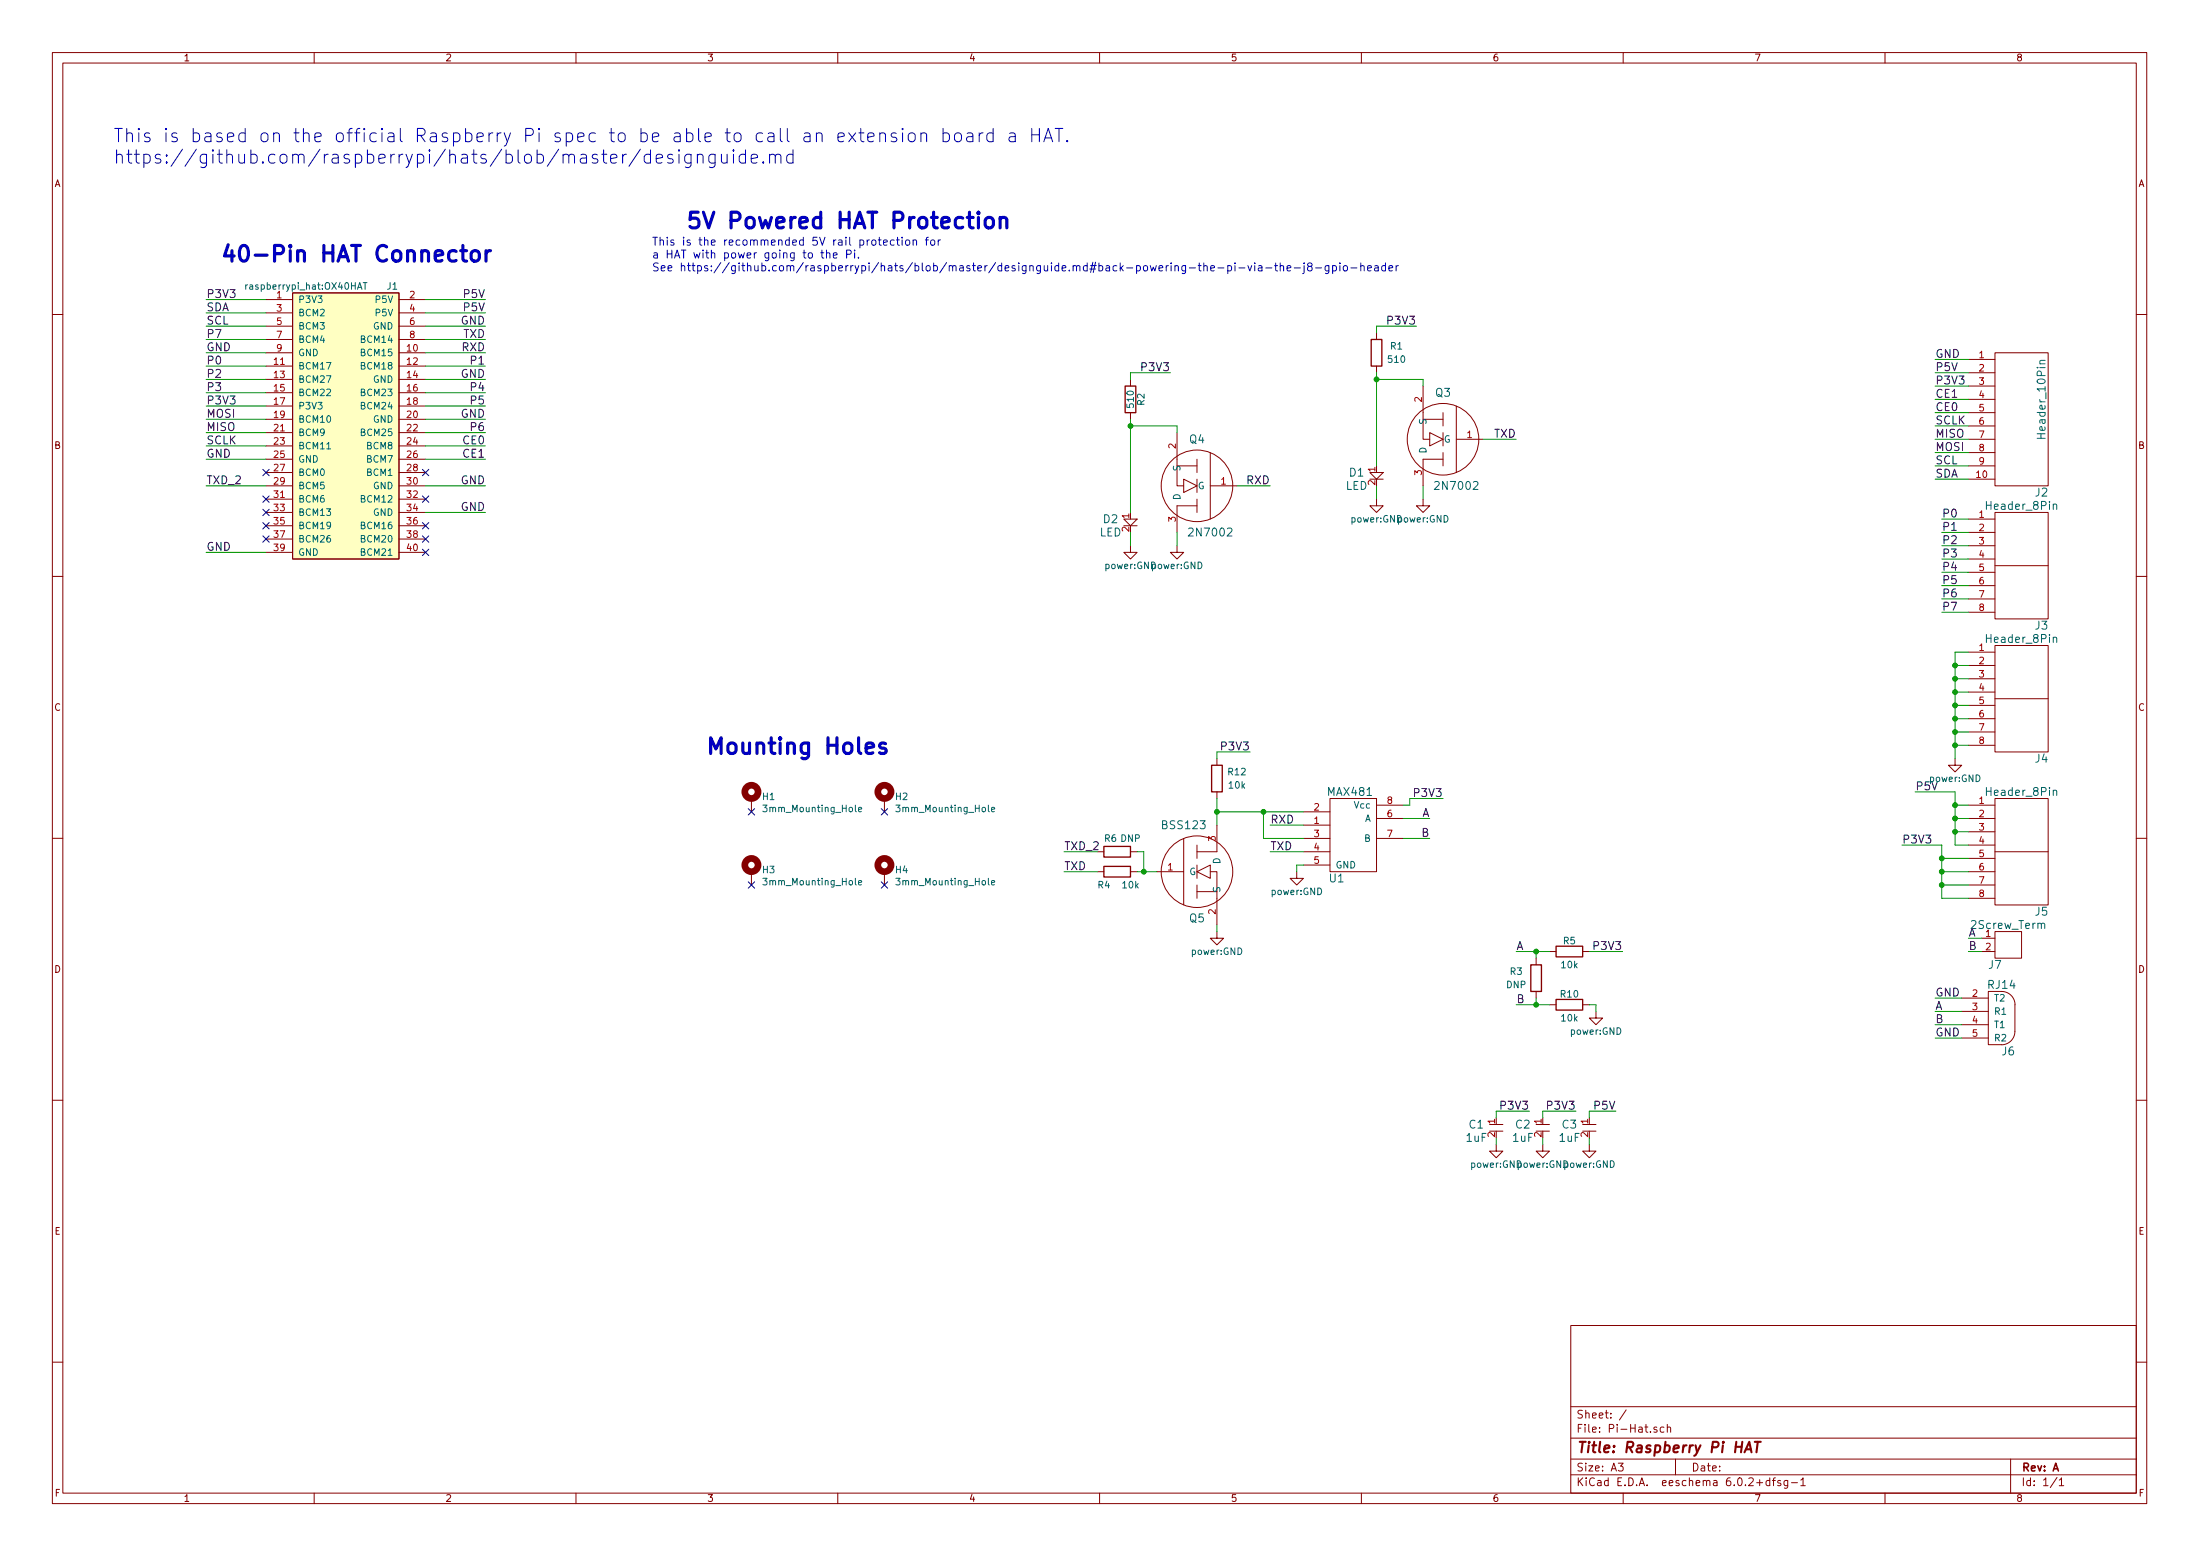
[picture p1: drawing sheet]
<svg xmlns="http://www.w3.org/2000/svg" width="420mm" height="297mm" viewBox="0 0 420 297" stroke-linecap="round" stroke-linejoin="round" font-family="sans-serif">
<g fill="none" stroke="#840000" stroke-width=".19">
<path d="M10 10h400v277h-400zM12 12h396v273h-396zM60 10v2M110 10v2M160 10v2M210 10v2M260 10v2M310 10v2M360 10v2M50.8 57.2h5.1M50.8 59.7h5.1M55.9 55.9h20.3v50.8h-20.3z"/>
<path d="M76.2 57.2h5.1M76.2 59.7h5.1M10 60h2M50.8 67.3h5.1M50.8 69.9h5.1M50.8 72.4h5.1M50.8 75h5.1M50.8 77.5h5.1M50.8 62.3h5.1M50.8 64.8h5.1M76.2 67.3h5.1M76.2 69.9h5.1"/>
<path d="M76.2 72.4h5.1M76.2 75h5.1M76.2 77.5h5.1M76.2 62.3h5.1M76.2 64.8h5.1M215.9 72.4v1.3M215.9 78.8v1.2M262.9 63.5v1.3M262.9 69.9v1.3M271.8 73.7v10.2h1.2M275.6 78.8v2.5M278.1 77.5v12.7"/>
<path d="M375.9 68.6h5.1M375.9 71.2h5.1M375.9 73.7h5.1M375.9 76.2h5.1M375.9 78.8h5.1M381 67.3h10.2v25.4h-10.2zM408 60h2M50.8 80h5.1M50.8 82.6h5.1M50.8 85.1h5.1M50.8 87.7h5.1M50.8 90.2h5.1"/>
<path d="M50.8 92.7h5.1M50.8 95.3h5.1M50.8 97.8h5.1M76.2 80h5.1M76.2 82.6h5.1M76.2 85.1h5.1M76.2 87.7h5.1M76.2 90.2h5.1M76.2 92.7h5.1M76.2 95.3h5.1M76.2 97.8h5.1M214.6 99.1h2.6l-1.3 1.3z"/>
<path d="M224.8 82.6v10.1h1.3M224.8 88.9h3.8M226.1 91.5l2.5 1.2-2.5 1.3zM228.6 87.7v2.5M228.6 95.3v2.5M228.6 96.6h-3.8v5M231.1 92.7h5.1M231.1 86.4v12.7M261.6 90.2h2.6l-1.3 1.3zM261.6 91.5h2.6M262.9 95.3v1.3h1.3l-1.3 1.2-1.3-1.2h1.3M271.8 95.3v1.3h1.2l-1.2 1.2-1.3-1.2h1.3"/>
<path d="M271.8 80h3.8M273 82.6l2.6 1.3-2.6 1.2zM275.6 87.7h-3.8v5M275.6 86.4v2.5M278.1 83.9h5.1M375.9 91.5h5.1M375.9 81.3h5.1M375.9 83.9h5.1M375.9 86.4h5.1M375.9 88.9h5.1M375.9 99.1h5.1M381 97.8h10.2v20.3h-10.2z"/>
<path d="M10 110h2M50.8 100.4h5.1M50.8 102.9h5.1M50.8 105.4h5.1M76.2 100.4h5.1M76.2 102.9h5.1M76.2 105.4h5.1M214.6 100.4h2.6M215.9 104.2v1.2h1.3l-1.3 1.3-1.3-1.3h1.3M224.8 104.2v1.2h1.3l-1.3 1.3-1.3-1.3h1.3M375.9 101.6h5.1M375.9 104.2h5.1"/>
<path d="M375.9 106.7h5.1M375.9 109.3h5.1M375.9 111.8h5.1M375.9 114.3h5.1M375.9 116.9h5.1M381 108h10.2M408 110h2M375.9 124.5h5.1M375.9 127h5.1M375.9 129.6h5.1M375.9 132.1h5.1M375.9 134.7h5.1"/>
<path d="M375.9 137.2h5.1M375.9 139.7h5.1M381 123.2h10.2v20.3h-10.2zM381 133.4h10.2M143.5 152.4v2.6M168.9 152.4v2.6M232.4 157.5v5.1h-3.8M232.4 144.8v1.3M232.4 151.2v1.2M248.9 157.5h5.1M248.9 155h5.1M254 152.4h8.9v14h-8.9z"/>
<path d="M262.9 156.2h5.1M262.9 153.7h5.1M373.4 144.8v1.3h1.2l-1.2 1.3-1.3-1.3h1.3M375.9 142.3h5.1M375.9 156.2h5.1M375.9 153.7h5.1M375.9 158.8h5.1M381 152.4h10.2v20.4h-10.2zM10 160h2M143.5 166.4v2.5M168.9 166.4v2.5M209.5 162.6h1.3"/>
<path d="M209.5 166.4h1.3M215.9 162.6h1.3M215.9 166.4h1.3M221 166.4h5.1M226.1 160.1v12.7M228.6 166.4l2.5-1.3v2.6zM228.6 161.3v2.6M228.6 168.9v2.6M228.6 170.2h3.8M231.1 166.4h1.3v10.2M232.4 177.8v1.3h1.3l-1.3 1.3-1.3-1.3h1.3M247.6 166.4v1.3h1.3l-1.3 1.2-1.2-1.2h1.2"/>
<path d="M248.9 160.1h5.1M248.9 162.6h5.1M248.9 165.1h5.1M262.9 160.1h5.1M375.9 166.4h5.1M375.9 161.3h5.1M375.9 163.9h5.1M375.9 168.9h5.1M375.9 171.5h5.1M378.5 179.1h2.5M381 177.8h5.1v5.1h-5.1zM381 162.6h10.2"/>
<path d="M408 160h2M293.4 182.9v1.3M293.4 189.3v1.2M295.9 191.8h1.3M295.9 181.6h1.3M302.3 191.8h1.2M302.3 181.6h1.2M304.8 193.1v1.2h1.3l-1.3 1.3-1.3-1.3h1.3M374.6 190.5h5.1M374.6 193.1h5.1M374.6 195.6h5.1M374.6 198.2h5.1"/>
<path d="M378.5 181.6h2.5M382.3 199.4h-2.6v-10.1h2.6a2.56 2.56 0 0 1 2.5 2.5v5.1a2.56 2.56 0 0 1-2.5 2.6M10 210h2M284.5 214.7h2.5M284.5 215.9h2.5M285.7 218.5v1.2h1.3l-1.3 1.3-1.2-1.3h1.2M293.4 214.7h2.5M293.4 215.9h2.5M294.6 218.5v1.2h1.3l-1.3 1.3-1.2-1.3h1.2M302.3 214.7h2.5M302.3 215.9h2.5M303.5 218.5v1.2h1.3l-1.3 1.3-1.2-1.3h1.2"/>
<path d="M408 210h2M300 253h108v32h-108zM10 260h2M300 278.5h108M300 274.5h108M300 268.5h108M309.1 279.3h.9l-.5 .6 .4 .1v.7l-.2 .1-.6-.1M310.6 269.1l-1.3 2M316.4 272.5l-.3-.1-.2 .2v.2l.5 .2v.3h-.5M317.8 272.5l-.4-.1-.3 .3 .1 .6h.6M318.4 272.6l.2-.2 .4 .1 .1 .9M318.4 271.9v1.5"/>
<path d="M320 278.5v3M384 278.5v6.5M408 260h2M60 285v2M110 285v2M160 285v2M210 285v2M260 285v2M300 281.5h108M310 285v2M338 282.7l-.4-.1-.3 .3 .1 .6h.6M338 282.1v1.5"/>
<path d="M338.5 282.6h.6M339.1 282.1l-.4 .2v1.3M340.1 282.7l-.4-.1-.2 .2 .1 .2 .5 .2v.3h-.6M341.4 282.6v1.2l-.3 .3-.3-.1M341.4 282.7l-.4-.1-.3 .3 .2 .6h.5M342.1 283h1.2M343.9 282.5l.5-.4v1.5M343.9 283.6h.9M360 285v2M392.9 282l-1.3 2M393.3 282.5l.4-.4v1.5M393.3 283.6h.8"/>
<circle cx="228.6" cy="92.7" r="6.8"/>
<circle cx="275.6" cy="83.9" r="6.8"/>
<circle cx="228.6" cy="166.4" r="6.8"/>
</g>
<path d="M333.2 277.2l.9-2 .4 2M333.4 276.7h1M335.1 275.2h1.2M335.7 275.2l-.2 2" fill="none" stroke="#840000" stroke-width=".4"/>
<path d="M214.9 73.7h2v5.1h-2zM261.9 64.8h2v5.1h-2zM231.4 146.1h2v5.1h-2zM210.8 161.6h5.1v2h-5.1zM210.8 165.4h5.1v2h-5.1zM292.4 184.2h2v5.1h-2zM297.2 190.8h5.1v2h-5.1zM297.2 180.6h5.1v2.1h-5.1z" fill="none" stroke="#840000" stroke-width=".25"/>
<g fill="none" stroke="#006464" stroke-width=".19">
<path d="M68.3 55.2l.4-1.2 .4 1.2M68.4 54.9h.6M69.4 54h.7M69.7 54v1.2M390.6 68.8l-1 .1v.3l.1 .3M62.4 85.7h.7M392.1 96.4l.3-.2 .3 .1 .1 .9M392.1 121.8l.3-.2 .3 .1 .1 .9M164 154.5l.6-.1-.1-.2-.4-.1-.1 .2v.6h.5M189.4 154.5l.6-.1-.1-.2-.4-.1-.1 .2v.6h.5M392.1 151l.3-.2 .3 .1 .1 1M164 168.5l.6-.1-.1-.2-.4-.1-.1 .2v.6h.5"/>
<path d="M189.4 168.5l.6-.1-.1-.2-.4-.1-.1 .2v.6h.5M389.9 176.5l.2-.3 .3 .1 .1 1"/>
</g>
<g fill="none" stroke="#840000" stroke-width="1.3">
<circle cx="143.5" cy="151.2" r="1.27"/>
<circle cx="168.9" cy="151.2" r="1.27"/>
<circle cx="143.5" cy="165.1" r="1.27"/>
<circle cx="168.9" cy="165.1" r="1.27"/>
</g>
<path d="M55.9 55.9h20.3v50.8h-20.3z" fill="#ffffc2" stroke="#ffffc2" stroke-width=".19"/>
<path d="M88 47.9h1.1M88.4 46.9v2.5l.1 .3 .6 .2M90.3 48a.81 .81 0 0 1 1.2 .4v.9a.81 .81 0 0 1-.7 .6 .81 .81 0 0 1-.8-.6v-.9zM92.8 47.9v2M93.7 47.9a.77 .77 0 0 0-.9 .5M188.3 41.8a.81 .81 0 0 1 .8-.3 .81 .81 0 0 1 .6 .6v.8a.81 .81 0 0 1-.8 .6 .81 .81 0 0 1-.8-.6v-.8zM191 41.8a.75 .75 0 0 1 1.3 .1v1.6M191 41.5v2M169.1 142l-.7-.2-.3 .2-.1 .3 .1 .4 1 .3 .2 .3-.2 .4-.3 .1-.8-.1" fill="none" stroke="#0000c2" stroke-width=".6"/>
<g fill="none" stroke="#0000c2" stroke-width=".19">
<path d="M124.2 29.6l-.7-.1-.5 .4v.8l.3 .3 .2 .1 .7-.1M124.2 28.6v2.5M125.3 30.3l1.2-.2-.1-.5-.7-.1-.4 .3v1l.1 .2 .3 .1 .7-.1M128.5 29.6l-.6-.1-.4 .3 .1 .4 .9 .2 .1 .3-.1 .3-.3 .1-.7-.1M129.7 29.5v1.6M132 29.5v2a.69 .69 0 0 1-1.1 .4M132 29.6l-.8-.1-.4 .4v.8l.2 .3 .2 .1 .8-.1M133.2 29.7a.63 .63 0 0 1 1.1 .1v1.3M133.2 29.5v1.6M136.6 29.5v2a.69 .69 0 0 1-1.1 .4M136.6 29.6l-.8-.1-.4 .4v.8l.2 .3 .2 .1 .8-.1M137.8 29.5v1.3l.1 .2a.69 .69 0 0 0 1-.1"/>
<path d="M138.9 29.5v1.6M140.1 29.5v1.6M142.4 29.6l-.7-.1-.5 .4v.8l.2 .3 .3 .1 .7-.1M142.4 28.6v2.5M143.5 30.3l1.2-.2-.1-.5-.8-.1-.3 .3v1l.1 .2 .2 .1 .8-.1M145.8 30.9l.1 .1-.1 .1-.2-.1 .2-.1v.2M147 29.7a.63 .63 0 0 1 1.1 .1v1.3M147 29.5v1.6M148.1 29.8l.3-.3 .6 .1 .2 .2v1.3M151.4 29.6l-.7-.1-.5 .4v.8l.3 .3 .2 .1 .7-.1M151.4 28.6v2.5M164 25.4h1"/>
<path d="M164.4 24.5v2.2l.1 .2 .5 .2M165.7 26.2l1.2-.2-.1-.5-.7-.1-.4 .3v1l.1 .2 .3 .2 .7-.2M168 25.6a.63 .63 0 0 1 1.1 .1v1.4M168 25.4v1.7M171.2 25.5l-.6-.1-.4 .3 .1 .4 .9 .2 .1 .3-.1 .3-.3 .2-.7-.2M172.4 24.5l-.1 .1 .1 .2 .1-.2-.1-.1v.3M172.4 25.4v1.7M173.7 25.5a.69 .69 0 0 1 1.1 .3v.8a.69 .69 0 0 1-.7 .5 .69 .69 0 0 1-.6-.5v-.8zM175.9 25.6a.63 .63 0 0 1 1.1 .1v1.4M175.9 25.4v1.7M180.1 25.5l.7-.1 .5 .4v.8l-.2 .3-.3 .2-.7-.2M180.1 24.5v2.6"/>
<path d="M182.5 25.5a.69 .69 0 0 1 1.1 .3v.8a.69 .69 0 0 1-.6 .5 .69 .69 0 0 1-.7-.5v-.8zM184.7 25.5l.3-.1 .7 .1 .1 .2v1.4M185.8 26l-.8 .1a.5 .5 0 0 0-.4 .5 .5 .5 0 0 0 .4 .5l.8-.2M187 25.4v1.7M187.7 25.4a.65 .65 0 0 0-.7 .4M189.7 25.5l-.8-.1-.4 .4v.8l.2 .3 .2 .2 .8-.2M189.7 24.5v2.6M192.8 25.5l.3-.1 .7 .1 .1 .2v1.4M193.9 26l-.8 .1a.5 .5 0 0 0-.4 .5 .5 .5 0 0 0 .4 .5l.8-.2M197 24.5v2.6M197 25.7h1.5M198.5 24.5v2.6"/>
<path d="M199.3 27.1l.9-2.6 .8 2.6M199.6 26.3h1.2M201.5 24.5h1.5M202.2 24.5v2.6M203.8 26.8l.1 .1-.1 .2-.1-.2 .1-.1v.3M156.8 48.3h.5M157 47.7v1.4l.3 .2M157.8 48.4l.3-.1h.3l.1 1M157.8 47.7v1.6M159.2 48.8l.7-.2-.1-.3h-.4l-.2 .2v.7h.6M161.7 48.5h.7l.2-.2-.1-.4-.2-.2h-.6v1.6M163.2 48.3v1"/>
<path d="M163.9 49.1v.2M168.7 46.3l.8-.1-.1-.3-.5-.1-.2 .2 .1 .7h.6M170.8 45.9l-.5-.1-.3 .3 .2 .6h.6M171.2 45.8h.6M171.4 45.3v1.3l.4 .2M172.3 45.3v.1M172.3 45.8v1M173.1 45.9l.3-.1 .3 .3v.4l-.3 .3-.3-.1-.2-.2zM174.4 45.9l.2-.1 .4 .1v.9M174.4 45.8v1M176.7 45.8h.6M177.3 45.3l-.4 .2v1.3"/>
<path d="M177.9 45.9l.3-.1 .3 .3v.4l-.3 .3-.3-.1-.2-.2zM179.2 45.8v1M179.6 45.8l-.3 .1-.1 .2M231.2 51.2l.7-.1v-.3l-.5-.1-.2 .2 .1 .7h.6M232.6 51.1h1.2M234.5 50.8l.4-.1 .3 .3-.1 .6h-.6M234.5 50.7v1.5M235.9 50.2v.1M235.9 50.7v1M236.6 51.1h1.1M238.3 50.7l.4 1 .4-1M239.6 50.2v.1"/>
<path d="M239.6 50.7v1M240.4 50.8h.5l.1 .9M241 51.1h-.5a.3 .3 0 0 0-.2 .3 .3 .3 0 0 0 .2 .3l.5-.1M241.7 51.1h1.2M243.4 50.7h.6M243.6 50.2v1.3l.4 .2M244.5 50.9l.2-.2 .4 .1v.9M244.5 50.2v1.5M245.8 51.2l.7-.1v-.3l-.5-.1-.2 .2 .1 .7h.6M247.2 51.1h1.1M249.1 50.7v1.3l-.3 .2M249.1 50.2v.1"/>
<path d="M250 50.9l-.3-.3 .1-.3 .2-.1 .4 .1 .2 .2-.1 .2-.6 .2-.2 .2 .1 .5 .2 .1h.3l.3-.3-.1-.4-.2-.1M251.2 51.1h1.2M253.8 50.7v1.2l-.3 .3h-.4M253.8 50.8l-.4-.1-.3 .3 .1 .6h.6M254.5 50.8l.4-.1 .3 .3-.1 .6h-.6M254.5 50.7v1.5M255.9 50.2v.1M255.9 50.7v1M256.6 50.9l.2-.2 .5 .2v.5l-.1 .2-.4 .1-.2-.1zM258 51.1h1.2M259.9 50.9l.2-.2 .4 .1v.9M259.9 50.2v1.5"/>
<path d="M261.2 51.2l.7-.1-.1-.3-.4-.1-.2 .2 .1 .7h.5M262.6 50.8h.5l.1 .9M263.2 51.1h-.5a.3 .3 0 0 0-.2 .3 .3 .3 0 0 0 .2 .3l.5-.1M264.6 50.8l-.4-.1-.3 .3 .1 .6h.6M264.6 50.2v1.5M265.3 51.2l.7-.1-.1-.3-.4-.1-.2 .2v.7h.6M266.6 50.7v1M267.1 50.7l-.3 .1-.2 .2"/>
</g>
<g fill="none" stroke="#009600" stroke-width=".19">
<path d="M39.4 59.7h11.4M39.4 57.2h11.4M81.3 59.7h11.4M81.3 57.2h11.4M39.4 64.8h11.4M39.4 69.9h11.4M39.4 62.3h11.4M39.4 75h11.4M39.4 67.3h11.4M39.4 77.5h11.4M39.4 72.4h11.4M81.3 64.8h11.4"/>
<path d="M81.3 69.9h11.4M81.3 62.3h11.4M81.3 75h11.4M81.3 67.3h11.4M81.3 77.5h11.4M81.3 72.4h11.4M223.5 71.2h-7.6v1.2M262.9 72.4h8.9v1.3M262.9 71.2v17.7M270.5 62.3h-7.6v1.2M369.6 71.2h6.3M369.6 68.6h6.3"/>
<path d="M369.6 73.7h6.3M369.6 76.2h6.3M369.6 78.8h6.3M39.4 80h11.4M39.4 87.7h11.4M39.4 85.1h11.4M39.4 82.6h11.4M39.4 92.7h11.4M81.3 97.8h11.4M81.3 80h11.4M81.3 87.7h11.4M81.3 85.1h11.4"/>
<path d="M81.3 82.6h11.4M81.3 92.7h11.4M215.9 81.3h8.9v1.3M215.9 80v17.8M236.2 92.7h6.4M262.9 92.7v2.6M271.8 92.7v2.6M283.2 83.9h6.4M369.6 81.3h6.3M369.6 91.5h6.3M369.6 83.9h6.3M369.6 86.4h6.3"/>
<path d="M369.6 88.9h6.3M370.8 99.1h5.1M39.4 105.4h11.4M215.9 101.6v2.6M224.8 101.6v2.6M370.8 101.6h5.1M370.8 104.2h5.1M370.8 106.7h5.1M370.8 109.3h5.1M370.8 111.8h5.1M370.8 114.3h5.1M370.8 116.9h5.1"/>
<path d="M373.4 139.7h2.5M373.4 132.1h2.5M373.4 129.6h2.5M373.4 134.7h2.5M373.4 137.2h2.5M373.4 127h2.5M375.9 124.5h-2.5v20.3M232.4 155h16.5M232.4 152.4v5.1M238.8 143.5h-6.4v1.3M241.3 155v5.1h7.6M242.6 157.5h6.3"/>
<path d="M268 156.2h5M275.6 152.4h-6.4v1.3h-1.2M365.8 151.2h7.6v10.1h2.5M373.4 142.3h2.5M373.4 158.8h2.5M373.4 153.7h2.5M373.4 156.2h2.5M203.2 166.4h6.3M203.2 162.6h6.3M217.2 166.4h3.8M217.2 162.6h1.2v3.8M232.4 176.6v1.2"/>
<path d="M242.6 162.6h6.3M248.9 165.1h-1.3v1.3M268 160.1h5M363.2 161.3h7.6v10.2h5.1M370.8 166.4h5.1M370.8 163.9h5.1M370.8 168.9h5.1M375.9 179.1h2.6M289.6 181.6h6.3M289.6 191.8h6.3M293.4 181.6v1.3M293.4 190.5v1.3"/>
<path d="M303.5 181.6h6.4M303.5 191.8h1.3v1.3M369.6 190.5h5M369.6 193.1h5M369.6 195.6h5M369.6 198.2h5M375.9 181.6h2.6M285.7 217.2v1.3M292.1 212.1h-6.4v1.3M294.6 217.2v1.3M301 212.1h-6.4v1.3M303.5 217.2v1.3"/>
<path d="M308.6 212.1h-5.1v1.3"/>
</g>
<g fill="none" stroke="#000084" stroke-width=".19">
<path d="M50.2 99.8l1.2 1.2M50.2 97.2l1.2 1.2M50.2 94.7l1.2 1.2M50.2 89.6l1.2 1.2M51.4 99.8l-1.2 1.2M51.4 97.2l-1.2 1.2M51.4 94.7l-1.2 1.2M51.4 89.6l-1.2 1.2M80.7 94.7l1.2 1.2M80.7 99.8l1.2 1.2M80.7 89.6l1.2 1.2M81.9 94.7l-1.2 1.2"/>
<path d="M81.9 99.8l-1.2 1.2M81.9 89.6l-1.2 1.2M50.2 102.3l1.2 1.2M51.4 102.3l-1.2 1.2M80.7 102.3l1.2 1.2M80.7 104.8l1.2 1.3M81.9 102.3l-1.2 1.2M81.9 104.8l-1.2 1.3M142.9 154.4l1.2 1.2M144.1 154.4l-1.2 1.2M168.3 154.4l1.2 1.2M169.5 154.4l-1.2 1.2"/>
<path d="M142.9 168.3l1.2 1.3M144.1 168.3l-1.2 1.3M168.3 168.3l1.2 1.3M169.5 168.3l-1.2 1.3"/>
</g>
<g fill="#009600" stroke="#009600" stroke-width=".19">
<circle cx="293.4" cy="181.6" r=".46"/>
<circle cx="373.4" cy="142.3" r=".46"/>
<circle cx="373.4" cy="158.8" r=".46"/>
<circle cx="370.8" cy="168.9" r=".46"/>
<circle cx="293.4" cy="191.8" r=".46"/>
<circle cx="241.3" cy="155" r=".46"/>
<circle cx="232.4" cy="155" r=".46"/>
<circle cx="373.4" cy="153.7" r=".46"/>
<circle cx="373.4" cy="156.2" r=".46"/>
<circle cx="373.4" cy="127" r=".46"/>
<circle cx="373.4" cy="139.7" r=".46"/>
<circle cx="373.4" cy="137.2" r=".46"/>
<circle cx="373.4" cy="134.7" r=".46"/>
<circle cx="373.4" cy="132.1" r=".46"/>
<circle cx="373.4" cy="129.6" r=".46"/>
<circle cx="370.8" cy="163.9" r=".46"/>
<circle cx="370.8" cy="166.4" r=".46"/>
<circle cx="262.9" cy="72.4" r=".46"/>
<circle cx="215.9" cy="81.3" r=".46"/>
<circle cx="218.4" cy="166.4" r=".46"/>
</g>
<g font-size="4.2" fill="#0000c2">
<text x="130.8" y="43.6">5V Powered HAT Protection</text>
<text x="41.9" y="50">40-Pin HAT Connector</text>
<text x="134.6" y="144">Mounting Holes</text>
</g>
<g font-size="3.5" fill="#0000c2">
<text x="21.6" y="27.2">This is based on the official Raspberry Pi spec to be able to call an extension board a HAT.</text>
<text x="21.6" y="31.3">https://github.com/raspberrypi/hats/blob/master/designguide.md</text>
</g>
<text font-size="2.8" fill="#840000" x="301" y="277.3">Title: Raspberry Pi HAT</text>
<g font-size="2.1" fill="#0000c2">
<text x="124.5" y="46.9">This is the recommended 5V rail protection for</text>
<text x="124.5" y="49.3">a HAT with power going to the Pi.</text>
<text x="124.5" y="51.8">See https://github.com/raspberrypi/hats/blob/master/designguide.md#back-powering-the-pi-via-the-j8-gpio-header</text>
</g>
<g font-size="2.1" fill="#0f0f0f">
<text x="39.4" y="56.9">P3V3</text>
<text x="39.4" y="59.4">SDA</text>
<text x="88.7" y="56.9">P5V</text>
<text x="88.7" y="59.4">P5V</text>
<text x="39.4" y="62">SCL</text>
<text x="39.4" y="64.5">P7</text>
<text x="88" y="62">GND</text>
<text x="88.5" y="64.5">TXD</text>
<text x="265.3" y="62">P3V3</text>
<text x="39.4" y="67">GND</text>
<text x="39.4" y="69.6">P0</text>
<text x="88.2" y="67">RXD</text>
<text x="90.1" y="69.6">P1</text>
<text x="218.3" y="70.8">P3V3</text>
<text x="369.6" y="70.8">P5V</text>
<text x="369.6" y="68.3">GND</text>
<text x="39.4" y="72.1">P2</text>
<text x="39.4" y="74.7">P3</text>
<text x="39.4" y="77.2">P3V3</text>
<text x="88" y="72.1">GND</text>
<text x="90.1" y="74.7">P4</text>
<text x="90.1" y="77.2">P5</text>
<text x="369.6" y="73.4">P3V3</text>
<text x="369.6" y="75.9">CE1</text>
<text x="39.4" y="82.3">MISO</text>
<text x="39.4" y="79.7">MOSI</text>
<text x="88" y="79.7">GND</text>
<text x="90.1" y="82.3">P6</text>
<text x="285.3" y="83.5">TXD</text>
<text x="369.6" y="81">SCLK</text>
<text x="369.6" y="83.5">MISO</text>
<text x="369.6" y="78.5">CE0</text>
<text x="39.4" y="87.4">GND</text>
<text x="39.4" y="84.8">SCLK</text>
<text x="88.6" y="87.4">CE1</text>
<text x="88.6" y="84.8">CE0</text>
<text x="369.6" y="88.6">SCL</text>
<text x="369.6" y="86.1">MOSI</text>
<text x="39.4" y="92.4">TXD_2</text>
<text x="88" y="92.4">GND</text>
<text x="238.1" y="92.4">RXD</text>
<text x="369.6" y="91.2">SDA</text>
<text x="88" y="97.5">GND</text>
<text x="370.8" y="101.3">P1</text>
<text x="370.8" y="98.8">P0</text>
<text x="39.4" y="105.1">GND</text>
<text x="370.8" y="106.4">P3</text>
<text x="370.8" y="103.9">P2</text>
<text x="370.8" y="111.5">P5</text>
<text x="370.8" y="108.9">P4</text>
<text x="370.8" y="114">P6</text>
<text x="370.8" y="116.6">P7</text>
<text x="233.6" y="143.2">P3V3</text>
<text x="270.4" y="152.1">P3V3</text>
<text x="271.5" y="155.9">A</text>
<text x="365.8" y="150.9">P5V</text>
<text x="242.6" y="157.2">RXD</text>
<text x="271.5" y="159.7">B</text>
<text x="363.2" y="161">P3V3</text>
<text x="203.2" y="162.3">TXD_2</text>
<text x="203.2" y="166.1">TXD</text>
<text x="242.6" y="162.3">TXD</text>
<text x="375.9" y="178.8">A</text>
<text x="289.6" y="181.3">A</text>
<text x="304.7" y="181.3">P3V3</text>
<text x="375.9" y="181.3">B</text>
<text x="289.6" y="191.5">B</text>
<text x="369.6" y="190.2">GND</text>
<text x="369.6" y="192.8">A</text>
<text x="369.6" y="195.3">B</text>
<text x="369.6" y="197.8">GND</text>
<text x="286.9" y="211.8">P3V3</text>
<text x="295.8" y="211.8">P3V3</text>
<text x="304.6" y="211.8">P5V</text>
</g>
<g font-size="2.1" fill="#006464">
<text x="274.2" y="75.7">Q3</text>
<text x="390.7" y="83.3" transform="rotate(-90 390.7 83.3)">Header_10Pin</text>
<text x="227.2" y="84.6">Q4</text>
<text x="257" y="93.5">LED</text>
<text x="257.7" y="91">D1</text>
<text x="274.4" y="93.5">2N7002</text>
<text x="388.7" y="94.8">J2</text>
<text x="210.7" y="99.9">D2</text>
<text x="379.7" y="97.3">Header_8Pin</text>
<text x="210" y="102.4">LED</text>
<text x="227.4" y="102.4">2N7002</text>
<text x="379.7" y="122.7">Header_8Pin</text>
<text x="388.7" y="120.2">J3</text>
<text x="388.7" y="145.6">J4</text>
<text x="253.7" y="151.9">MAX481</text>
<text x="379.7" y="151.9">Header_8Pin</text>
<text x="222.1" y="158.3">BSS123</text>
<text x="253.9" y="168.4">U1</text>
<text x="227.2" y="176.1">Q5</text>
<text x="376.6" y="177.3">2Screw_Term</text>
<text x="388.7" y="174.8">J5</text>
<text x="379.8" y="184.9">J7</text>
<text x="379.7" y="188.8">RJ14</text>
<text x="382.4" y="201.5">J6</text>
<text x="280.6" y="215.4">C1</text>
<text x="289.5" y="215.4">C2</text>
<text x="298.4" y="215.4">C3</text>
<text x="280.1" y="218">1uF</text>
<text x="288.9" y="218">1uF</text>
<text x="297.8" y="218">1uF</text>
</g>
<g font-size="2.1" fill="#840000">
<text x="301" y="273.5">File: Pi-Hat.sch</text>
<text x="301" y="270.8">Sheet: /</text>
<text x="301" y="280.9">Size: A3</text>
<text x="323" y="280.9">Date:</text>
<text x="386" y="280.9">Rev: A</text>
<text x="301" y="283.7">KiCad E.D.A. eeschema 6.0.2+dfsg-1</text>
<text x="386" y="283.7">Id: 1/1</text>
</g>
<g font-size="1.8" fill="#840000">
<text x="35" y="11.7">1</text>
<text x="85" y="11.7">2</text>
<text x="135" y="11.7">3</text>
<text x="185" y="11.7">4</text>
<text x="235" y="11.7">5</text>
<text x="285" y="11.7">6</text>
<text x="335" y="11.7">7</text>
<text x="385" y="11.7">8</text>
<text x="10.3" y="35.7">A</text>
<text x="408.3" y="35.7">A</text>
<text x="10.3" y="85.7">B</text>
<text x="408.3" y="85.7">B</text>
<text x="10.3" y="135.7">C</text>
<text x="408.3" y="135.7">C</text>
<text x="10.3" y="185.7">D</text>
<text x="408.3" y="185.7">D</text>
<text x="10.4" y="235.7">E</text>
<text x="408.4" y="235.7">E</text>
<text x="10.4" y="285.7">F</text>
<text x="35" y="286.7">1</text>
<text x="85" y="286.7">2</text>
<text x="135" y="286.7">3</text>
<text x="185" y="286.7">4</text>
<text x="235" y="286.7">5</text>
<text x="285" y="286.7">6</text>
<text x="335" y="286.7">7</text>
<text x="385" y="286.7">8</text>
<text x="408.4" y="285.7">F</text>
</g>
<g font-size="1.8" fill="#006464">
<text x="47.4" y="55.3">raspberrypi_hat:OX40HAT</text>
<text x="56.9" y="57.8">P3V3</text>
<text x="71.8" y="57.8">P5V</text>
<text x="73.9" y="55.3">J1</text>
<text x="56.9" y="60.4">BCM2</text>
<text x="56.9" y="62.9">BCM3</text>
<text x="56.9" y="65.4">BCM4</text>
<text x="69.2" y="65.4">BCM14</text>
<text x="71.3" y="62.9">GND</text>
<text x="71.8" y="60.4">P5V</text>
<text x="56.9" y="70.5">BCM17</text>
<text x="56.9" y="68">GND</text>
<text x="69.2" y="68">BCM15</text>
<text x="69.2" y="70.5">BCM18</text>
<text x="265.2" y="69.3">510</text>
<text x="265.6" y="66.7">R1</text>
<text x="56.9" y="73.1">BCM27</text>
<text x="56.9" y="75.6">BCM22</text>
<text x="69.2" y="75.6">BCM23</text>
<text x="71.3" y="73.1">GND</text>
<text x="216.5" y="77.7" transform="rotate(-90 216.5 77.7)">510</text>
<text x="218.6" y="77.4" transform="rotate(-90 218.6 77.4)">R2</text>
<text x="56.9" y="78.1">P3V3</text>
<text x="56.9" y="80.7">BCM10</text>
<text x="56.9" y="83.2">BCM9</text>
<text x="69.2" y="78.1">BCM24</text>
<text x="69.2" y="83.2">BCM25</text>
<text x="71.3" y="80.7">GND</text>
<text x="272.4" y="81" transform="rotate(-90 272.4 81)">S</text>
<text x="56.9" y="85.8">BCM11</text>
<text x="56.9" y="88.3">GND</text>
<text x="70.2" y="85.8">BCM8</text>
<text x="70.2" y="88.3">BCM7</text>
<text x="225.4" y="89.9" transform="rotate(-90 225.4 89.9)">S</text>
<text x="272.4" y="86.7" transform="rotate(-90 272.4 86.7)">D</text>
<text x="275.7" y="84.5">G</text>
<text x="56.9" y="90.8">BCM0</text>
<text x="56.9" y="93.4">BCM5</text>
<text x="56.9" y="95.9">BCM6</text>
<text x="69.2" y="95.9">BCM12</text>
<text x="70.2" y="90.8">BCM1</text>
<text x="71.3" y="93.4">GND</text>
<text x="225.4" y="95.5" transform="rotate(-90 225.4 95.5)">D</text>
<text x="228.7" y="93.4">G</text>
<text x="56.9" y="98.5">BCM13</text>
<text x="56.9" y="101">BCM19</text>
<text x="69.2" y="101">BCM16</text>
<text x="71.3" y="98.5">GND</text>
<text x="258" y="99.7">power:GNDpower:GND</text>
<text x="56.9" y="103.5">BCM26</text>
<text x="56.9" y="106.1">GND</text>
<text x="69.2" y="103.5">BCM20</text>
<text x="69.2" y="106.1">BCM21</text>
<text x="211" y="108.6">power:GNDpower:GND</text>
<text x="234.6" y="148">R12</text>
<text x="368.5" y="149.3">power:GND</text>
<text x="145.7" y="152.7">H1</text>
<text x="146.2" y="155">3mm_Mounting_Hole</text>
<text x="171.1" y="152.7">H2</text>
<text x="171.6" y="155">3mm_Mounting_Hole</text>
<text x="234.7" y="150.5">10k</text>
<text x="258.7" y="154.3">Vcc</text>
<text x="211" y="160.7">R6 DNP</text>
<text x="260.6" y="156.9">A</text>
<text x="260.6" y="160.7">B</text>
<text x="145.7" y="166.7">H3</text>
<text x="171.1" y="166.7">H4</text>
<text x="227.1" y="167">G</text>
<text x="233" y="164.9" transform="rotate(-90 233 164.9)">D</text>
<text x="255" y="165.8">GND</text>
<text x="146.2" y="169">3mm_Mounting_Hole</text>
<text x="171.6" y="169">3mm_Mounting_Hole</text>
<text x="209.7" y="169.6">R4</text>
<text x="214.4" y="169.6">10k</text>
<text x="233" y="170.5" transform="rotate(-90 233 170.5)">S</text>
<text x="242.8" y="170.9">power:GND</text>
<text x="227.5" y="182.3">power:GND</text>
<text x="298.2" y="184.8">10k</text>
<text x="298.6" y="180.2">R5</text>
<text x="287.7" y="188.6">DNP</text>
<text x="288.4" y="186.1">R3</text>
<text x="298.1" y="190.4">R10</text>
<text x="380.7" y="191.2">T2</text>
<text x="298.2" y="195">10k</text>
<text x="299.9" y="197.5">power:GND</text>
<text x="380.7" y="193.7">R1</text>
<text x="380.7" y="196.3">T1</text>
<text x="380.7" y="198.8">R2</text>
<text x="280.9" y="222.9">power:GNDpower:GNDpower:GND</text>
</g>
<g font-size="1.8" fill="#a90000">
<text x="52.8" y="56.9">1</text>
<text x="52.8" y="59.5">3</text>
<text x="78.2" y="56.9">2</text>
<text x="78.2" y="59.5">4</text>
<text x="52.8" y="62">5</text>
<text x="52.8" y="64.6">7</text>
<text x="78.2" y="62">6</text>
<text x="78.2" y="64.6">8</text>
<text x="52.4" y="69.6">11</text>
<text x="52.8" y="67.1">9</text>
<text x="77.8" y="67.1">10</text>
<text x="77.8" y="69.6">12</text>
<text x="378" y="68.4">1</text>
<text x="378" y="70.9">2</text>
<text x="52.4" y="72.2">13</text>
<text x="52.4" y="74.7">15</text>
<text x="52.4" y="77.3">17</text>
<text x="77.8" y="72.2">14</text>
<text x="77.8" y="74.7">16</text>
<text x="77.8" y="77.3">18</text>
<text x="271.5" y="76.7" transform="rotate(-90 271.5 76.7)">2</text>
<text x="378" y="73.4">3</text>
<text x="378" y="76">4</text>
<text x="52.4" y="79.8">19</text>
<text x="52.4" y="82.3">21</text>
<text x="77.8" y="79.8">20</text>
<text x="77.8" y="82.3">22</text>
<text x="280.2" y="83.6">1</text>
<text x="378" y="78.5">5</text>
<text x="378" y="81.1">6</text>
<text x="378" y="83.6">7</text>
<text x="52.4" y="84.9">23</text>
<text x="52.4" y="87.4">25</text>
<text x="52.4" y="90">27</text>
<text x="77.8" y="84.9">24</text>
<text x="77.8" y="87.4">26</text>
<text x="77.8" y="90">28</text>
<text x="224.5" y="85.6" transform="rotate(-90 224.5 85.6)">2</text>
<text x="378" y="86.1">8</text>
<text x="378" y="88.7">9</text>
<text x="52.4" y="92.5">29</text>
<text x="52.4" y="95">31</text>
<text x="77.8" y="92.5">30</text>
<text x="77.8" y="95">32</text>
<text x="233.2" y="92.5">1</text>
<text x="262.6" y="92.6" transform="rotate(-90 262.6 92.6)">2</text>
<text x="262.6" y="90.1" transform="rotate(-90 262.6 90.1)">1</text>
<text x="271.5" y="90.7" transform="rotate(-90 271.5 90.7)">3</text>
<text x="377.5" y="91.2">10</text>
<text x="52.4" y="97.6">33</text>
<text x="52.4" y="100.1">35</text>
<text x="77.8" y="97.6">34</text>
<text x="77.8" y="100.1">36</text>
<text x="215.6" y="101.5" transform="rotate(-90 215.6 101.5)">2</text>
<text x="215.6" y="99" transform="rotate(-90 215.6 99)">1</text>
<text x="224.5" y="99.6" transform="rotate(-90 224.5 99.6)">3</text>
<text x="378" y="98.8">1</text>
<text x="378" y="101.4">2</text>
<text x="52.4" y="102.7">37</text>
<text x="52.4" y="105.2">39</text>
<text x="77.8" y="102.7">38</text>
<text x="77.8" y="105.2">40</text>
<text x="378" y="103.9">3</text>
<text x="378" y="106.5">4</text>
<text x="378" y="109">5</text>
<text x="378" y="111.5">6</text>
<text x="378" y="114.1">7</text>
<text x="378" y="116.6">8</text>
<text x="378" y="124.2">1</text>
<text x="378" y="126.8">2</text>
<text x="378" y="129.3">3</text>
<text x="378" y="131.9">4</text>
<text x="378" y="134.4">5</text>
<text x="378" y="136.9">6</text>
<text x="378" y="139.5">7</text>
<text x="378" y="142">8</text>
<text x="251" y="154.7">2</text>
<text x="264.9" y="156">6</text>
<text x="264.9" y="153.5">8</text>
<text x="378" y="153.5">1</text>
<text x="378" y="156">2</text>
<text x="232.2" y="160.5" transform="rotate(-90 232.2 160.5)">3</text>
<text x="251" y="157.3">1</text>
<text x="251" y="159.8">3</text>
<text x="264.9" y="159.8">7</text>
<text x="378" y="158.5">3</text>
<text x="378" y="161.1">4</text>
<text x="223" y="166.2">1</text>
<text x="251" y="162.3">4</text>
<text x="251" y="164.9">5</text>
<text x="378" y="163.6">5</text>
<text x="378" y="166.2">6</text>
<text x="378" y="168.7">7</text>
<text x="378" y="171.2">8</text>
<text x="232.2" y="174.5" transform="rotate(-90 232.2 174.5)">2</text>
<text x="379.2" y="178.9">1</text>
<text x="379.2" y="181.4">2</text>
<text x="376.7" y="190.3">2</text>
<text x="376.7" y="192.8">3</text>
<text x="376.7" y="195.4">4</text>
<text x="376.7" y="197.9">5</text>
<text x="285.5" y="214.5" transform="rotate(-90 285.5 214.5)">1</text>
<text x="294.4" y="214.5" transform="rotate(-90 294.4 214.5)">1</text>
<text x="303.3" y="214.5" transform="rotate(-90 303.3 214.5)">1</text>
<text x="285.5" y="217.1" transform="rotate(-90 285.5 217.1)">2</text>
<text x="294.4" y="217.1" transform="rotate(-90 294.4 217.1)">2</text>
<text x="303.3" y="217.1" transform="rotate(-90 303.3 217.1)">2</text>
</g>
</svg>
